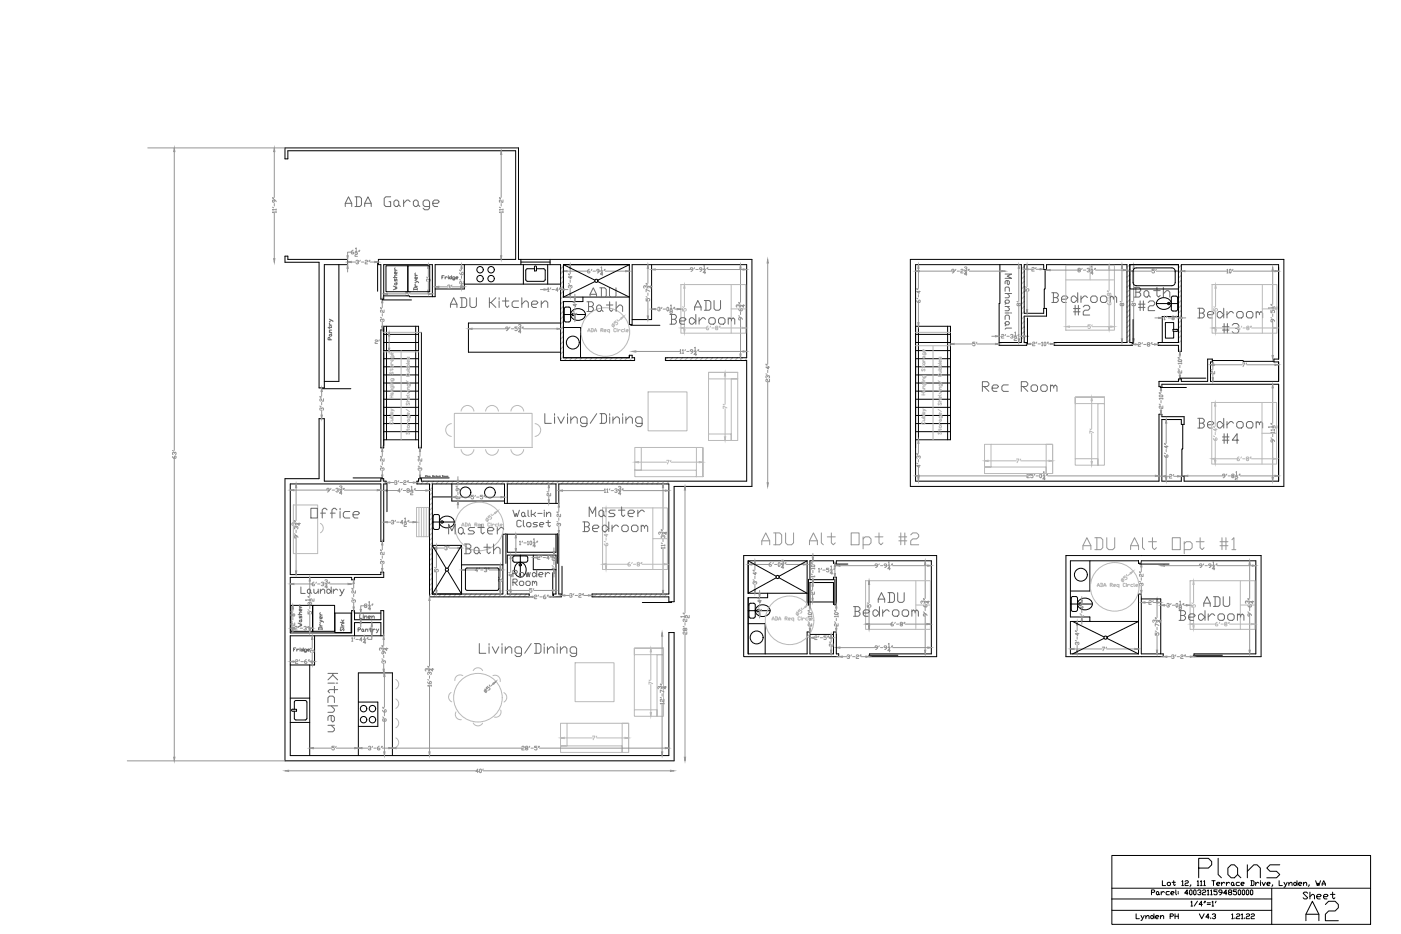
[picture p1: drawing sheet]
<svg xmlns="http://www.w3.org/2000/svg" width="914mm" height="610mm" viewBox="0 0 914 610" stroke-linecap="round" stroke-linejoin="round" font-family="sans-serif">
<!-- layer: white -->
<g fill="none" stroke="#000" stroke-width=".65">
<path d="M186 167h2v2h39v4h-15v80h-4v-82h-22zM221 173v76h-9M247 171h-1v19M252 173h14v17h-14zM266 173h14v17h-14zM303 173v16h-19M340 169v4M340 171h19M342 173v12M349 175l-6 1 1 7 11 1 1-1v-7l-6-1M349 174h1v3h-1zM357 173v12"/>
<path d="M359 169v4M368 173h43h-1M368 173h43M368 173v21M368 173l20 10M411 173v39h2v-39h74v60h-53v2h53v79h-212v-2h-2v2h-1v2h8v74h65v-2h-14v-26h32v26h-2v2h5v-2h-1l-1-39M411 173l-21 10M425 173v36h-12M594 169h244v148h-244zM653 173l-1 52h18v-1h-2v-18h15v-5h-2v3h-13v-31h13v3h2v-3h53v51h-48v1h51v-1h-2v-51M682 176v25M737 173h32v51h-13v1h13v4h2v-56h64v61h-4v2h4v13h-45v-13h1v-2h-3v15h-17v-2h-2v2h-13v3h2v-1h77v63h-62v-3h-2v3h-13v-40h13v3h2v-5h-15v-2h-2v44h-158v-141h69v51h-15"/>
<path d="M737 173h32v16h-32zM765 175h1l1 1v8M765 175h-24l-1 1v8M250 195v1h19M250 193l34 1v-21h82v62h48v-2h-1v-1h-2M282 194v-21h-32v22h-1v-22h-2v-4h90v-71h-149v6h-2v-7h152v72h153v148h-51v76h-3v-3h-51v-2h51v-72h-72v13h-36v-13h-47v72M303 185h63M380 197h-12v36h43M388 184l-20 10M390 184l21 10h-43M742 186h23M755 198h14"/>
<path d="M756 196a5 5 0 0 1 5-2 5 5 0 0 1 3 5 5 5 0 0 1-5 3 5 5 0 0 1-4-5zM764 194v8M767 193l2 1v8M250 218h23M250 215h-1v77h1v-79h23v79h2v-75M252 213v74M271 213v74M366 211h-60v19h60M368 214h11v19M368 205h14M368 202l1-2h2l1 2v8h-3l-1-1M368 202v7"/>
<path d="M374 203a5 5 0 0 1 5-1 5 5 0 0 1 3 5 5 5 0 0 1-6 2 5 5 0 0 1-4-4zM412 212h19M598 213h22v74h-22M598 218h22M599 213v74M618 213v74M671 208v16h-1M740 209v15h-1M764 202l1 1h3M766 215h2a.7 .7 0 0 1 1 1 .7 .7 0 0 1-1 0h-2zM766 215v-4h-5v10h5v-5M769 202l-2 1"/>
<path d="M769 207h-10v16M250 239h23M250 234h23M250 229h23M250 224h23M411 232v1v-1M598 239h22M598 234h22M598 229h22M598 224h22M791 235l40 1M210 253v1h19"/>
<path d="M250 255h23M250 250h23M250 245h23M598 255h22M598 250h22M598 245h22M757 252v1h17M787 247h-17M208 273h4v41h37v-2h1v2h2v2h-2v37h-1v-37h-60v59h60v-2h1v4h-19v1h-1v-1h-41v36h41v-14h1v6h18v-6h1v16h-61v78h248v-80h3v84h-254v-185h22zM250 276h23M250 271h23M250 266h23"/>
<path d="M250 261h23M598 276h22M598 271h22M598 266h22M598 261h22M772 277l-1 34M250 287h23M250 282h23M598 282h22M230 312h20M252 315h1v19M293 312h-19"/>
<path d="M295 316v11h34M282 324h13M286 336l1 1v7l-1 2M286 336h-3v1v8l3 1M288 338a5 5 0 0 1 5-1 5 5 0 0 1 3 5 5 5 0 0 1-5 2 5 5 0 0 1-4-4zM331 329v-13h32v13M282 356h19v32h-19zM282 341h15M282 356l9 15M301 356l-9 15M328 349v39h-46M330 348v20"/>
<path d="M331 349h32M331 349v11h32v-11M364 348v20M291 373l-9 15M292 373l9 15M301 369h27M335 364v-1h8l1 1v2v1h-8l-1-1M335 364v2M337 368a4 4 0 0 1 5 0 4 4 0 0 1 1 5 4 4 0 0 1-4 4 4 4 0 0 1-3-5zM340 362v15M348 362v10h15M361 374v15"/>
<path d="M367 370v19h-1M507 376l-19-10v21M507 377l-19 10M508 377l19 10h-39M527 366h-39v21M527 366v28M527 366l-19 10M528 378v17M545 368h8M545 378v17M711 366v20h-12M743 366h-44v37h12v3"/>
<path d="M745 366h75v61h-41M190 395h14v17h-14zM204 395h14v17h-14zM305 385l-1-1v-13h21l1 1v12l-1 1M305 385h20M438 393h-19M488 399h15M494 396a5 5 0 0 1 6-1 5 5 0 0 1 2 5 5 5 0 0 1-5 2 5 5 0 0 1-4-4zM501 387v3h-13v37h39v-15h2v15h15v-15h2v15h1v2h-62v-66h126v66l-43-1M528 394l1-14h15v14M529 393h15M545 394h1v-17h-2v1h-15v-12h15v2h2v-2h62v61h-40"/>
<path d="M699 394h14M700 390l2-1 1 1v8l-1 1h-2l-1-1v-8zM704 392a5 5 0 0 1 6-1 5 5 0 0 1 3 5 5 5 0 0 1-6 2 5 5 0 0 1-4-4zM745 391h13v36h-13v-39h-2v39M205 415v19h-16M219 400h10v13h-10zM231 415v-9h18v9M231 400h18M488 407h11v20M489 402v-8h1h2l1 1v7M489 402l1 1h2l1-1M529 414h15"/>
<path d="M700 406l21 10M721 417l-21 10M723 416l20-10h-44v21h44M723 417l20 10M202 434v59M567 428h19M758 427h1v2h-63v-66h127v66l-44-1M779 428h19M189 456h13M200 458l-1-1h-6l-1 6M200 458v11M234 458h13v16h-13"/>
<path d="M189 472h13M191 463a.7 .7 0 0 0-1 1 .7 .7 0 0 0 1 0h3v-1h-3M192 464v5l1 1M193 470h6M200 469l-1 1M234 493v-54h22v54M726 558h169v45h-169zM726 580h169M830 580v23M726 587h104M726 594h104"/>
<circle cx="313" cy="176" r="2.1"/>
<circle cx="321" cy="176" r="2.1"/>
<circle cx="313" cy="182" r="2.1"/>
<circle cx="321" cy="182" r="2.1"/>
<circle cx="389" cy="183" r="1"/>
<circle cx="763" cy="198" r=".8"/>
<circle cx="374" cy="205" r=".8"/>
<circle cx="374" cy="224" r="4"/>
<circle cx="304" cy="321" r="3"/>
<circle cx="320" cy="321" r="3"/>
<circle cx="289" cy="341" r=".8"/>
<circle cx="292" cy="372" r="1"/>
<circle cx="340" cy="369" r=".8"/>
<circle cx="508" cy="377" r="1"/>
<circle cx="705" cy="375" r="4"/>
<circle cx="495" cy="399" r=".8"/>
<circle cx="705" cy="394" r=".8"/>
<circle cx="494" cy="416" r="4"/>
<circle cx="722" cy="416" r="1"/>
<circle cx="237" cy="463" r="2.1"/>
<circle cx="237" cy="470" r="2.1"/>
<circle cx="243" cy="463" r="2.1"/>
<circle cx="243" cy="470" r="2.1"/>
</g>
<!-- layer: dimensions -->
<g fill="none" stroke="#959595" stroke-width=".65">
<path d="M96 97h90M114 99v195M179 99v30M327 101v28M178 135l1 1M178 129l1 1M178 129h1M179 130v2h-1v-2h1l1 2M179 133v1M179 139v30M180 138h-2v1M180 137h-2"/>
<path d="M180 136v1M180 138v1M326 135l1 1M326 129l1 1M326 129h1M327 133v1M327 139v28M328 138h-2v1M328 137h-2M328 130v2h-1v-2l-1 1v1M328 136v1M328 138v1"/>
<path d="M227 175v3M229 165h-2v2M229 171h3M231 163l-2 1v1l2 1v-1h-2M232 165h1l-1 2h1M232 165h1M232 162v2M232 164h1M232 170h2l-1 1M234 171v1h-2M234 163v1M235 163l-1 1"/>
<path d="M235 170v1M236 171h2M238 170h2v1h-2v1h2M241 170v1M242 170l-1 1M242 171h3M280 175v6M300 178l1 1h1v-1l-1 1M300 177h1M300 176l1 1M301 175v1M371 179l1 1"/>
<path d="M371 179h1M372 175v4M385 176l-2 1v1h2v-1h-15M386 176v1M387 177h2M391 177h-1l-1-1h2v1l-1 1M392 177h1M392 175l1-1v3M393 179h-1l1-2v3M395 176l-1 1M395 176v1M395 177h13"/>
<path d="M423 175v10M428 176h23M452 176h-1v-1h1v1l-1 1M453 175h.1M454 176h2M458 176h-1v-1h1v1l-1 1M459 176h2M459 174l1-1v2M459 175h1M461 178h-2l1-2v3M462 175h-1M462 175h.1"/>
<path d="M462 176h23M483 175v22M501 172v66M599 175v13M600 177h21M623 177h-2l1-1h1v1l-1 1M624 176v1M625 177h1M627 176h2l-1 1h-1v1h2M629 175h2h-1M629 177h2M631 175v1v1l-2-1"/>
<path d="M631 179h-2l2-2v3M632 176v1M633 176l-1 1M633 177h21M665 175v22M670 175v12M671 176h2M673 175h2l-2 1v1h2M676 175h.1M676 176h3M685 176h18M704 176v-1h1l-1 2h1v-1"/>
<path d="M706 175v1M707 176h2M710 175h1l-1 1M711 176v1h-1M712 176h1M712 174l1-1v3M713 178h-1l1-1v2M715 175l-1 1M715 175v1M715 176h18M732 175v22M740 177h12"/>
<path d="M740 175v22M753 176h-1v1h1v1h-1M755 176l-1 1M755 177h12M773 177h28M801 176v2M801 178h1M802 176h1h1l-1 2h-1zM805 176l-1 1M805 177h27M831 177v22M250 198v3"/>
<path d="M253 192h12M266 191h-1l1 1v1h-1M268 192h12M278 181h1M280 183l-1-1v2M280 182h1l-1 2M280 184v5M286 187h6M292 186h1l1 1h-1M293 187v1h-1M295 186v1M295 187h6"/>
<path d="M300 182l1 1M301 180v2M301 185v1M302 184v1h-1v-1h-1v1M353 189h2M358 188v2M359 188v1M360 189h2M364 189h-1l1-1v2M365 188v1M366 188l-1 1M368 189h3"/>
<path d="M371 185l1 1M372 187v-1l-1 1v1M372 187h1v1M372 183v1M372 188v4M373 180v2l-2-1h2M374 197l1 1M374 197h1M375 192v2M376 198v2l-2-1h2M421 187l-1-1v2M421 187l1-1v1v1"/>
<path d="M422 195v1l1-1h1v1M422 194h.1M422 185v1M422 185h.1M423 186v2M423 191v2M423 196v10M424 190l-2-1v1M425 186v2l-2-1h3M438 199v2M482 200l-1-1v2M482 199h1v2"/>
<path d="M482 198h1M482 197l1 1M483 199v2M485 199v2l-1-2h2M598 196l1 1h1l1-1h-2v15M598 195h1M598 189h1M598 188l1 1M599 192v2M600 190v1l-2-1h3M664 197h1M665 198h1v2l-1-1v-1h-1v2l1-1"/>
<path d="M665 200v21M669 188v2h1v-2l2 1-1 1M669 187l1 1M670 190v12M732 200v21M740 200v21M829 199h1M248 207h1M248 201l1 1M248 201h1M250 209l-1-1v2M250 209v-1l1 1-1 1"/>
<path d="M250 205v1M250 210v3M251 202v2h-1l-1-2-1 1 1 1M254 219v8M273 217h2M308 215h22M332 215h-2v-2l2 1v1l-2 1M333 213l-1 1M334 215h1M338 213h-2v1h1l1 1h-2M338 212h2v1h-1M338 215h2"/>
<path d="M340 213v1h-2M340 217h-2l2-2v2M341 213v1M342 213l-1 1M342 215h22M374 203l1 1M375 201v1M375 208v2M376 205h-2M376 204v1M428 202h1M429 201h1h1l-1 1"/>
<path d="M430 202v1h-1M432 201h.1M435 201h1v2h-1zM440 201h.1M483 209v22M647 219h3M654 219h1l-1 1v1h1M656 218v1M657 219h2M660 219h1h-1M661 219v1v1l-1-1M662 219h2"/>
<path d="M662 217h1v2M662 219h1M665 218l-1 1M665 218v1M669 219h2M760 207v-1v3M760 209h.1M762 206l-1 1M762 207h2M765 207v-1l1 1-1 1v1l1-1v-1M768 206l-1 1M768 206v1"/>
<path d="M772 207h2M829 203v1h1l1-1h1l-1 1M829 207l1 1M830 201h-2M830 201h.1M831 209v1h-1v-1h1l1 1M831 200v2M831 205v2M831 210v22M833 200v2l-1-1v-1l-1 1v1M245 222h1l-1 1v1h1M248 222l-1 1"/>
<path d="M415 229h29M444 229v-1v3M444 231h1M445 229l1-1v3M445 231h1M447 228v1M448 229h2M452 229h-1v-1l1 1v1l-1 1M453 229h2M453 227h1v2M453 229h1M455 231h-2l1-1v2"/>
<path d="M456 228l-1 1M456 228v1M456 229h29M500 238h1M501 239v2l-1-1h2M623 225h12M636 223h-1v1l1 1v1l-1-1M638 223l-1 1M638 225h12M662 220h2l-2 1v1h2M672 224h2M674 224h2l-2 1v1h2"/>
<path d="M677 223l-1 1M678 224h1M680 224v-1v3M680 226h1M681 224h2l-1 2-1-1zM684 223l-1 1M684 223v1M684 224h2M741 225h2M743 224h1v1h-1v1h1M746 224h-1M746 225h2"/>
<path d="M749 225v-1h1l-1 2h1v-1M752 224h-1M752 224h.1M752 225h2M769 235h2v1h-2zM769 234h1M769 233l1 1M770 232v1M770 238v2M771 237h-2v1M771 237v1M792 239v2"/>
<path d="M792 238h19M811 237h1l-1 2M814 237l-1 1M814 238h18M209 259h1M210 256v3M500 244h1M501 246v-1l-1 1v1M501 246h1v1M501 242v1M501 249v66M502 248v1h-1v-1h-1v1"/>
<path d="M757 258h2v1h-2zM757 257h.1M757 256v1M758 255v1M759 260v1M769 241h1M770 244v1M771 242v2h-1v-2h-1v2M790 241l1 1M792 244v3M793 242v2h-1l-1-2-1 1 1 1M831 253v23"/>
<path d="M209 265h1M210 267v-1l-1 1v1M210 267h1v1M210 263v1M210 268v3M211 260v2h-1l-1-2v1v1M757 264h.1M758 261v2M758 267v1M759 265v2h-1l-1-2v2M759 260h-2v1M761 276v13"/>
<path d="M829 277h1M829 276l1 1M830 279h-2M830 278v1M831 278v1M833 278v1h-1v-1h-1v1M113 298v1h2v-1h-1v196M113 294h.1M114 296l-1-1v2M114 296v-1l1 1v1M248 298l1 1M248 298h1"/>
<path d="M250 295v3M251 299v2h-1l-1-2-1 1 1 1M273 298l1 1M273 298h1M274 295v3M275 299v2h-1v-2l-1 1v1M598 296l1 1M598 296h1M599 298h-1l1 1M599 298h2l-1 1M599 289v7M599 300v2"/>
<path d="M760 297l1 1h1v-1h-1v1M760 296h1M760 290h1M760 289l1 1M761 293v2M761 299v13M762 291v2l-2-2h2M829 286h1M831 287v1l-1 1v-2h1l1 1M831 283v2M831 289v23M832 282h-3l1 1"/>
<path d="M832 281h-3h1M832 280v1M832 282v1M192 320h21M193 318v22M215 320h-1v-1h1v1l-1 1M216 319v1M217 320h1M219 319h1l1 1h-1M220 320h1l-1 1h-1M222 318l1-1v1h-1M222 320h1"/>
<path d="M223 318v2l-1-1M224 319v1M225 319l-1 1M225 320h21M248 304l1 1M250 306l-1-1v2M250 306h1l-1 1M250 302v1M250 307v3M254 315h3M258 314h1v1h-1M259 315v1h-1"/>
<path d="M260 314v1M261 315h2M262 319v1M263 314h1h1l-2 1v1h2M266 314v1M267 314l-1 1M267 315h3M268 318l1-1v3M268 320h1M271 319l-1 1M271 319v1M273 304l1 1"/>
<path d="M274 306l-1-1v2M274 306h1v1M274 302v1M274 307v3M298 318h.1M298 317v1M299 319v1h-1v-1h1l1 1M299 311v2M358 318v3M394 319h1v2M396 319v2M398 319v1"/>
<path d="M401 319h1l1 1h-1M404 318l1-1v1l-1 1M405 319v1l-1-1M406 319v1M407 319l-1 1M433 318v28M447 320v80M598 302l1 1M599 305v7M600 304v1l-2-1h3M600 311h70M670 310h2l-2 1v1h2"/>
<path d="M674 309h-1v1l1 1v1l-1-1M675 309v1M676 311h2M679 310h1l-1 2v-1zM681 311h1M681 308v2M681 310h1M682 313h-1l1-2v2M683 309v1M684 309l-1 1M684 311h70M761 311h2"/>
<path d="M763 310h1h1l-1 1h-1v1h2M766 310h.1M766 311h3M775 311h23M800 311h-2v-1h2v1l-2 1M801 309l-1 1M801 311h2M804 311v-1v-1h1v1l-1 1 1 1v-1M806 311h1h1l-2 2h2M806 311h2M807 308v2M807 310h.1"/>
<path d="M809 309v1M809 311h23M192 340h1M223 322h-1l1-2v3M253 320h7M255 340h2l-1 1M258 340h.1M261 321h-1l1-2v2M263 320h2M264 338v2M266 320v-1h1v1l-1 1h1v-1M266 340h.1"/>
<path d="M267 340h-1M268 321h2l-1 1h-1v1h2M268 320h2M271 320h7M297 324h10M298 324h.1M299 321v2M299 329v3M300 325h-2v1M300 325v1M309 323h-1v1h1v2l-1-1M310 323v1"/>
<path d="M311 324h2M315 323h-2v1h2v2l-2-1M316 323v1M317 323l-1 1M317 324h10M357 321h1M358 324v2M359 322v2l-1-1v-1h-1v2M364 334h.1M364 334v1M365 331v3M365 338v2"/>
<path d="M366 336v1h-1l-1-1v1M367 320h27M394 321h1M396 321h1M399 320h1M402 320v1h-1M404 320h1M405 322h-1l1-1v2M407 320h27M192 342l-1-1v2M192 342v-1l1 1-1 1M192 348l1 1"/>
<path d="M192 340l1 1M193 350v1h-1v-1h2v1M193 344h-1v1M193 344h1v1M193 341v2M193 346v2M193 351v22M195 341v2l-1-1h2M248 359l1 1M248 359h1M250 356v3M253 341h2"/>
<path d="M257 341v1h-2M259 341h2M263 341h-2l2-1v2M264 342v-1l1 1-1 1v1h1M264 341h1M264 340h1M267 341h2M285 358h5M285 358v12M290 357h2l-1 1M292 358v1l-2-1M293 357h.1"/>
<path d="M293 358h6M337 351v7M339 354v-1v3M339 356h1M341 353v1M342 354h1M344 354l1-1v3M344 356h1M346 354h1v2l-1-1zM348 354h1M348 352h1v2M349 356h-1l1-1v2"/>
<path d="M351 353l-1 1M351 353v1M362 358v2M364 340v1M365 342h-1v1M365 342h1v1M365 343v3M431 348v-1l-1 1v1M431 348h1v1M432 354v1M432 346h.1M433 350h-1v1"/>
<path d="M433 350h1v1M433 347v2M433 352v2M433 358v27M434 358h-2M434 356h-2M434 356h.1M434 357v1M435 347v2l-2-1h3M212 379h2l-1 1M248 365l1 1M250 367l-1-1v2"/>
<path d="M250 367v-1l1 1-1 1M250 363v1M250 368v3M251 360v2h-1l-1-2-1 1 1 1M284 372v1l1-1h1v1M284 370v1M285 373v12M304 372h6M312 372h-2l1-1v2M313 371v1M314 372h1M316 371h1l1 1h-1"/>
<path d="M317 372h1l-1 1h-1M319 371l-1 1M319 371v1M319 372h7M325 377h1M327 379l-1-1h-1l1 2M327 378h1l-1 2M327 371v6M327 380v5M333 365v9M350 364h1M351 363h1v1h-1v1h1"/>
<path d="M354 363l-1 1M354 364h2M358 364h-1l1-1v2M360 363l-1 1M360 363v1M360 364h.1M360 365l1 1h1l1-1h-1v1M360 363l1 1M360 363h1M362 367v1M363 371h-3h1M363 370v1"/>
<path d="M491 378l1 1M491 372l1 1M491 372h1M493 380h1l-1 1M493 368v4M493 376v2M493 374v1l-2-1h3M503 367l-1 1v1l1 1v-2h-12M505 367l-1 1M506 368h1M508 368h1v2l-1-1zM510 366h1h1l-1 1"/>
<path d="M510 368h2M511 367h1l-1 1h-1M512 370h-2l1-1v2M513 367l-1 1M513 367v1M513 368h11M529 369h2h1l-2 1zM529 375h1M529 368h1M529 367l1 1M531 372v2M532 376h-3l1 1"/>
<path d="M532 371h-3h1M532 371h.1M532 376v1M534 371h1v2M534 373h1M536 371v1M537 372h2M541 371h-2v1h2v1h-2M542 372h1M542 370l1-1v3M543 374h-1l1-2v3M545 371l-1 1"/>
<path d="M545 370v4M545 371v1M548 369h23M573 369h-1l-1-1h2v2h-1M574 368l-1 1M575 369h1M579 369h-2v-1h2v2h-2M579 369h2M580 367v-1v3M580 369h1M581 371h-2l2-1v2M582 368v1"/>
<path d="M583 368l-1 1M583 369h22M604 368v23M744 379l1 1M744 374h1M744 373l1 1M745 370v3M745 377v2M746 375v1h-1v-1h-1v1M760 369h23M784 369h-1v-1h1v2h-1M786 368l-1 1"/>
<path d="M786 369h2M790 369h-1v-1h1v2h-1M791 369h2M792 367v-1v3M792 369h.1M793 371h-2l1-1v2M794 368v1M794 369h23M816 368v23M190 399l1 1M190 399h1M191 397v2"/>
<path d="M192 381h12M201 399v2h1v-2l1 1v1M201 398h1M202 394h1v1l-1-1-1-1v1h1M202 396v1M230 390v1M230 384v1M230 384h.1M231 392l-1-1v1v1M231 392v-1l1 1v1M231 381v3M231 388v1"/>
<path d="M231 393v3M232 386v1h-1l-1-1v1M238 395h-3v3M238 395v-1h1v1l-1 1 1 1v-2M240 395h2M241 393v2M241 395h.1M242 397h-2l1-1v2M243 394v1M280 392v43M347 384h-1v1h1v2l-1-1M348 390h1"/>
<path d="M348 385h12M349 389h1v1h-1v1h1M352 388l-1 1M352 390h2M356 388l-1 1v1l1 1v-1h-1M358 388l-1 1M358 388v1M358 390h1M369 389h3M372 388h1v1M373 389v1l-1-1M375 387l-1 1"/>
<path d="M375 389h2M378 388h1l-1 1v1h1M381 387l-1 1M381 387v1M381 389h3M493 380h-1h-1l1 1M493 381v4M495 397h.1M495 391h.1M495 390v1M496 385v3M496 394v2"/>
<path d="M496 392v1l-1-1h2M497 398h-2M497 398h.1M527 399h1M527 398l1 1M528 400h1l1 1h-2h-1zM529 397v1M529 385l1 1M530 383v2M530 388v2M531 380v2M532 386v2h-1l-1-1v-1v2"/>
<path d="M545 399h.1M545 398v1M546 397v1M567 381v12M567 396v12M603 395v1h2v-1h-1v1M603 391h.1M606 392v2l-2-1h3M705 395h1M705 394l1 1M706 389v3M706 398v2"/>
<path d="M707 396v1l-2-1h2M745 381h-1v1M745 381h1v1M745 382v3M747 393h3M750 392h1v1l-1 1h1M753 392l-1 1M753 393h2v10M760 395h2M762 394h1v1h-1M763 395v1h-1M764 394v1"/>
<path d="M768 394h1l-1 2zM770 393v-1v3M772 394v1M773 394l-1 1M814 393l-1-1v2M814 393h1v1M814 391h1M816 392v2M818 392v2l-2-1h2M190 405l1 1M191 401h1v1h-1v-1h-1v1h1M191 403v2"/>
<path d="M191 408v2M192 407v1h-1v-1h-1v1M201 409v1M202 409l-1 1M202 410h.1M202 401v10M204 417v6M230 417v-1v3M230 419h.1M232 416l-1 1M232 417h2M236 418h-1l1-2v3"/>
<path d="M237 417h2M237 415h1v2M237 417h1M239 419h-2l1-1v2M240 416l-1 1M240 416v1M243 415v2h-3M250 417v4M432 415v31M446 409h1M446 400l1 1M446 400h1"/>
<path d="M447 402h-3l1 1M447 402v1M447 410h1v1l-1 1v-2h-1v2l1-1M447 406v2M447 414v80M448 412v2h-1v-2l-1 1v1M448 404v2h-1v-2h-1v2M450 402v1h-1l-1-1h-1l1 1M496 401v2M527 406h1M529 403v2M529 409v1"/>
<path d="M530 407v2l-1-1-1-1h-1l1 2M530 402h-3l1 1M530 402v1M531 416h1M532 415h1l-1 2h1M535 415l-1 1M535 416h2M539 415h-1v1h1v1h-1M540 415v1M541 415l-1 1M541 416h1M541 419h1"/>
<path d="M542 416v3M545 400h2v1h-2zM545 406h.1M546 403v2M546 409v1M547 407v2h-1l-1-2v2M547 402h-2v1M547 402v1M567 407h14M583 406l-1 1v1v1l1-1v-1h-1M585 407h2M588 407l1-1v1l-1 1v1l1-1v-1"/>
<path d="M591 407h14M604 401v1h-1v-1h1l1 1M604 402v22M702 418h1M702 412h1M703 420l-1-1v2M703 420h1v1M703 408v4M703 416v1M703 413v2l-1-1h2M705 401h1M706 405v2"/>
<path d="M707 402h-2v1M707 402v1M754 405h-1v1M754 405h1l-1 1M754 413v2h1v-2h1v2M754 412h1M754 403l1 1M754 403h1M755 405v1M755 409v2M755 415v9M756 408l-2-1v2"/>
<path d="M757 405v1l-1-1h2M816 402v22M192 432h1M193 431h1v1h-1v1h1M196 431h-1M196 432h2M200 431h-1v2h1v-1h-1M202 431h-1M202 431h.1M202 432h1M203 423h.1M204 425l-1-1v1v1"/>
<path d="M204 425h1v1M204 426v6M249 424l-1-1v1M249 423h1v1M249 430h1M249 422h1M249 421l1 1M250 432v-1l-1 1 1 1M250 432l1-1 1 1-1 1M250 425v1h-1l1-1h1l1 1M250 423v1M250 428v1"/>
<path d="M250 433v4M252 423v1l-1-1h2M279 437l-1-1v1v1M279 437h1v1M279 435l1 1M279 435h1M280 440v-1v1M280 439h1h1l-1 1M280 436v2M282 436v2l-1-1h2M542 422v2M544 420v2l-2-1v-1l-1 1 1 1"/>
<path d="M548 423h23M550 429h3M553 428l1-1v1v1M554 429v1l-1-1M556 427l-1 1M556 429h2M559 428v-1l1 1-1 1v1h1M562 427l-1 1M562 427v1M562 429h3M573 423l-2-1 1-1 1 1v1l-1 1M574 421l-1 1"/>
<path d="M575 423h1M579 423h-2v-2l2 1v1l-2 1M579 423h2M580 420v2M580 422h1M581 425h-2l2-2v2M582 421v1M583 421l-1 1M583 423h22M701 424h18M703 421v3M719 422h2l-1 3"/>
<path d="M722 422v1M722 424h19M762 429h3M765 428l1-1v1l-1 1M766 429v1l-1-1M767 427v1M768 429h2M771 428v-1l1 1-1 1v1h1M773 427v1M774 427l-1 1M774 429h3M251 442v20"/>
<path d="M279 445l1 1h1v-1h-1v1M279 444h1M280 441v2M280 448v43M282 448h-3h1M282 447v1M316 451l1-1 1 1-1 1zM317 450v2M318 448l-1 1 1 1 1-1h1l-1 1M319 447l1 1M322 446l-2 2M431 449l-1-1v2"/>
<path d="M431 448h1l-1 2M431 455l1 1M431 447h1M431 446l1 1M432 448v2M432 453v1M432 460v31M433 459h-2v1M433 456v2h-1v-2l-1 1v1M433 452l-2-2v2M433 459v1M434 448v2l-1-2h2"/>
<path d="M250 464v1h2v-1l-1-1v2M250 468h.1M250 462h.1M251 470v-1l1 1-1 1-1-2v1h1M251 466v1M251 471v20M83 497h103M205 488h12M218 487h-1v1h1v1h-1M219 487v1M219 488h13M236 488h4"/>
<path d="M240 487h2v1h-1M242 488v1h-2M243 487v1M244 488h2M248 487l-2 1v1h1h1v-1h-2M249 487v1M250 487l-1 1M250 488h4M258 488h83M341 487h1l-1 2h1M343 488v-1h1l1 1-2 1h1h1l-1-1M346 487l-1 1"/>
<path d="M347 488h1M350 487h-1v1h1v1h-1M352 487l-1 1M352 487v1M352 488h82M188 503h123M312 504h-1l1-2v2M313 502h1v2h-1zM315 502v1M315 503h123"/>
</g>
<g fill="#959595" stroke="#959595" stroke-width=".65">
<path d="M703 406v2z"/>
<path d="M703 424v3z"/>
<path d="M699 424l2-1v1z"/>
<path d="M741 423l2 1h-2z"/>
<path d="M706 392h1l-1 2z"/>
<path d="M706 403l1 2h-1z"/>
<path d="M740 173v2z"/>
<path d="M740 221v3z"/>
<path d="M665 173v2z"/>
<path d="M665 221v3z"/>
<path d="M650 219h2l-2 1z"/>
<path d="M667 219h2v1z"/>
<path d="M599 211h1l-1 2z"/>
<path d="M599 173l1 2h-1z"/>
<path d="M598 177h2z"/>
<path d="M650 224l2 1h-2z"/>
<path d="M620 225l3-1v1z"/>
<path d="M599 287l1 2h-1z"/>
<path d="M599 312h1l-1 2z"/>
<path d="M754 310l2 1h-2z"/>
<path d="M598 311l2-1v1z"/>
<path d="M832 310l3 1h-3z"/>
<path d="M773 311l2-1v1z"/>
<path d="M831 251v2h-1z"/>
<path d="M830 312h1v2z"/>
<path d="M831 174v3h-1z"/>
<path d="M830 232h1v2z"/>
<path d="M767 177h2h-2z"/>
<path d="M737 177h3z"/>
<path d="M832 177h3h-3z"/>
<path d="M771 177h2z"/>
<path d="M603 424h1v3z"/>
<path d="M604 366v2h-1z"/>
<path d="M567 408h1l-1 3z"/>
<path d="M567 379l1 2h-1z"/>
<path d="M605 407h2l-2 1z"/>
<path d="M565 407h2v1z"/>
<path d="M492 385h1v2z"/>
<path d="M493 366v2h-1z"/>
<path d="M496 399v2h-1z"/>
<path d="M495 388h1v2z"/>
<path d="M546 423l2-1v1z"/>
<path d="M605 422l3 1h-3z"/>
<path d="M546 369h2v1z"/>
<path d="M605 369h3l-3 1z"/>
<path d="M770 229v3z"/>
<path d="M770 245v2z"/>
<path d="M686 224h2l-2 1z"/>
<path d="M670 224h2v1z"/>
<path d="M758 252v3h-1z"/>
<path d="M757 268h1v2z"/>
<path d="M186 503h2v1z"/>
<path d="M438 503h2l-2 1z"/>
<path d="M447 494v3z"/>
<path d="M447 317v3z"/>
<path d="M501 315v2z"/>
<path d="M501 169v3z"/>
<path d="M113 494h1v3z"/>
<path d="M114 97v2h-1z"/>
<path d="M249 310h1v2z"/>
<path d="M250 292v3h-1z"/>
<path d="M250 195v3h-1z"/>
<path d="M249 213h1v2z"/>
<path d="M254 217v2z"/>
<path d="M254 227v3z"/>
<path d="M327 98v3z"/>
<path d="M327 167v2z"/>
<path d="M179 97v2z"/>
<path d="M179 169v2z"/>
<path d="M227 173v2h-1z"/>
<path d="M226 167h1v2z"/>
<path d="M368 177h2z"/>
<path d="M408 177h3h-3z"/>
<path d="M483 231h1l-1 2z"/>
<path d="M483 173l1 2h-1z"/>
<path d="M306 215l2-1v1z"/>
<path d="M364 214l2 1h-2z"/>
<path d="M372 192h1l-1 2z"/>
<path d="M372 173l1 2h-1z"/>
<path d="M375 205l1 3h-1z"/>
<path d="M375 194h1l-1 3z"/>
<path d="M413 229h2v1z"/>
<path d="M485 229h2l-2 1z"/>
<path d="M425 176l3-1v1z"/>
<path d="M485 175l2 1h-2z"/>
<path d="M425 202l3-1v1z"/>
<path d="M422 206h1v3z"/>
<path d="M423 173v2h-1z"/>
<path d="M366 189h2z"/>
<path d="M355 189h2h-2z"/>
<path d="M432 385h1v3z"/>
<path d="M433 316v2h-1z"/>
<path d="M434 320h3l-3 1z"/>
<path d="M365 320h2v1z"/>
<path d="M345 390l3-1v1z"/>
<path d="M359 389l2 1h-2z"/>
<path d="M361 360h1v2z"/>
<path d="M348 364h2z"/>
<path d="M360 364h3h-3z"/>
<path d="M333 362l1 3h-1z"/>
<path d="M333 385h1l-1 3z"/>
<path d="M360 385h3l-3 1z"/>
<path d="M358 316l1 2h-1z"/>
<path d="M358 326h1l-1 3z"/>
<path d="M336 358h1v2z"/>
<path d="M337 349v2h-1z"/>
<path d="M365 329v2h-1z"/>
<path d="M364 346h1v3z"/>
<path d="M327 369v2h-1z"/>
<path d="M326 385h1v3z"/>
<path d="M301 372h3z"/>
<path d="M326 372h2h-2z"/>
<path d="M282 358l3-1v1z"/>
<path d="M284 385h1v3z"/>
<path d="M285 356v2h-1z"/>
<path d="M250 415l1 2h-1z"/>
<path d="M250 437h1l-1 2z"/>
<path d="M251 439v3h-1z"/>
<path d="M250 491h1v2z"/>
<path d="M232 488h2l-2 1z"/>
<path d="M202 488h3v1z"/>
<path d="M235 398h1l-1 2z"/>
<path d="M243 406v3h-1z"/>
<path d="M231 378v3h-1z"/>
<path d="M230 396h1v3z"/>
<path d="M250 353v3h-1z"/>
<path d="M249 371h1v2z"/>
<path d="M191 410h1l-1 2z"/>
<path d="M191 395l1 2h-1z"/>
<path d="M202 410h2h-2z"/>
<path d="M190 410h2z"/>
<path d="M202 377l1 2h-1z"/>
<path d="M202 411h1l-1 2z"/>
<path d="M189 381h3v1z"/>
<path d="M227 381h3l-3 1z"/>
<path d="M193 316l1 2h-1z"/>
<path d="M193 373h1l-1 2z"/>
<path d="M246 320h3h-3z"/>
<path d="M189 320h3z"/>
<path d="M250 320h3v1z"/>
<path d="M278 320h2l-2 1z"/>
<path d="M269 340l3 1h-3z"/>
<path d="M250 341l3-1v1z"/>
<path d="M279 189h1v3z"/>
<path d="M280 173v2h-1z"/>
<path d="M280 191l2 1h-2z"/>
<path d="M250 192l3-1v1z"/>
<path d="M301 187h2l-2 1z"/>
<path d="M284 187h2v1z"/>
<path d="M301 186h1l-1 3z"/>
<path d="M301 173l1 2h-1z"/>
<path d="M189 432l3-1v1z"/>
<path d="M203 431l2 1h-2z"/>
<path d="M204 415v2h-1z"/>
<path d="M203 432h1v2z"/>
<path d="M234 488h2v1z"/>
<path d="M254 488h2l-2 1z"/>
<path d="M322 446l2-1-2 2z"/>
<path d="M792 236v3h-1z"/>
<path d="M791 247h1v2z"/>
<path d="M832 238h3l-3 1z"/>
<path d="M790 238h2v1z"/>
<path d="M769 310l2 1h-2z"/>
<path d="M758 311l3-1v1z"/>
<path d="M761 274l1 2h-1z"/>
<path d="M761 312h1l-1 2z"/>
<path d="M756 207h3l-3 1z"/>
<path d="M769 207h3v1z"/>
<path d="M670 173l1 2h-1z"/>
<path d="M670 202h1l-1 2z"/>
<path d="M679 175l2 1h-2z"/>
<path d="M668 176l3-1v1z"/>
<path d="M733 176h3l-3 1z"/>
<path d="M683 176h2v1z"/>
<path d="M732 173l1 2h-1z"/>
<path d="M732 221h1l-1 3z"/>
<path d="M739 225l2-1v1z"/>
<path d="M754 224l2 1h-2z"/>
<path d="M327 324h2l-2 1z"/>
<path d="M295 324h2v1z"/>
<path d="M298 313h1v3z"/>
<path d="M299 327v2h-1z"/>
<path d="M227 171h2z"/>
<path d="M245 171h2h-2z"/>
<path d="M210 253v3z"/>
<path d="M210 271v2z"/>
<path d="M252 315h2z"/>
<path d="M270 315h2h-2z"/>
<path d="M274 292v3z"/>
<path d="M274 310v2z"/>
<path d="M256 488h2v1z"/>
<path d="M434 488h3l-3 1z"/>
<path d="M280 390l1 2h-1z"/>
<path d="M280 491h1l-1 2z"/>
<path d="M432 491h1l-1 2z"/>
<path d="M432 413l1 2h-1z"/>
<path d="M366 389l3-1v1z"/>
<path d="M384 388l2 1h-2z"/>
<path d="M542 414l1 2h-1z"/>
<path d="M542 424h1l-1 3z"/>
<path d="M529 416h2v1z"/>
<path d="M542 416h2l-2 1z"/>
<path d="M488 368h3v1z"/>
<path d="M524 368h3l-3 1z"/>
<path d="M545 368v2h-1z"/>
<path d="M544 374h1v3z"/>
<path d="M530 364h1v2z"/>
<path d="M531 378v2h-1z"/>
<path d="M546 394v3h-1z"/>
<path d="M545 410h1v2z"/>
<path d="M528 410h1v2z"/>
<path d="M529 394v3h-1z"/>
<path d="M530 380l1 3h-1z"/>
<path d="M530 390h1l-1 3z"/>
<path d="M547 429l3-1v1z"/>
<path d="M565 428l3 1h-3z"/>
<path d="M745 368v2z"/>
<path d="M745 385v3z"/>
<path d="M815 424h1v3z"/>
<path d="M816 366v2h-1z"/>
<path d="M758 369h2v1z"/>
<path d="M817 369h3l-3 1z"/>
<path d="M758 395h2z"/>
<path d="M755 424h1l-1 3z"/>
<path d="M755 391l1 2h-1z"/>
<path d="M759 429l3-1v1z"/>
<path d="M777 428l2 1h-2z"/>
<path d="M755 393h3l-3 1z"/>
<path d="M745 393h2v1z"/>
</g>
<!-- layer: pale -->
<g fill="none" stroke="#b9b9b9" stroke-width=".65">
<path d="M368 174l-2 2M368 177l-2 2M668 174l-1 2M668 177l-1 2M696 173h31v42h-31zM711 173v10M724 176v14M737 173l-1 1M737 176l-1 2M737 179l-1 2M771 173l-2 2M771 176l-2 2"/>
<path d="M771 180l-2 1M368 180l-2 2M368 183l-2 2M368 187l-2 2M368 190l-2 2M368 193l-2 2M368 197l-2 1M368 200l-2 2M444 186h43v31h-43zM447 188v12M477 186v31M668 180l-1 2"/>
<path d="M668 184l-1 1M668 187l-1 2M668 190l-1 2M668 193l-1 2M668 197l-1 2M668 200l-1 2M696 183h31M724 199v14M737 182l-1 2M737 186l-1 2M737 189l-1 2M737 192l-1 2"/>
<path d="M737 196l-1 1M737 199l-1 2M771 183l-2 2M771 186l-2 2M771 189l-2 2M771 193l-2 2M771 196l-2 2M771 199l-2 2M791 186h42v31h-42zM793 188v12M824 186v31M250 217h23"/>
<path d="M368 203l-2 2M368 206l-2 2M368 210l-2 2M368 213l-2 2M368 216l-2 2M368 220l-2 1M384 217v-3l1 3M384 216h1M386 214l1 1v1l-1 1M386 214v3M388 217l1-3v3M388 216h1"/>
<path d="M392 215h1h1l-2-1v3M393 215l1 2M394 216h1v-1h-1v1l1 1M398 215h-2l1 2h1M398 215v2M399 212h2v1h-1zM400 211l1 3M402 209l-1 1v1l1-1 1 1-1 1M402 215h-1v2l1-1M403 209h.1M403 214v1M403 215v2"/>
<path d="M405 215h-1l-1 1M405 208l-1 1M407 215h-1v2h1M408 214v3M409 216h1v-1h-1v2h1M445 200l1 1M477 202h10M598 217h22M668 203l-1 2M668 207l-1 1M668 210l-1 2M668 213l-1 2"/>
<path d="M668 216l-1 2M668 220l-1 2M698 213h12M712 212h-2v1h2l-1 1h-1M713 212l-1 1M713 213h12M737 202l-1 2M737 205l-1 2M737 209l-1 1M737 212l-1 2M737 215l-1 2M737 218l-1 2"/>
<path d="M771 203l-2 1M771 206l-2 2M771 209l-2 2M771 212l-2 2M771 216l-2 2M771 219l-2 2M793 203v12M814 214v-1h1v1l-1 1h1v-1M816 213v1M817 213l-1 1M817 214h14M824 202h9"/>
<path d="M250 230h23M255 239h1l1 1h-2zM255 235h1h1l-2 1zM255 238h2M255 236v1l1 1M257 232l-1 2-1-1v-1h2v2M257 231l-1 1h-1v-1h1v1M257 234l-1 1M262 229v58M265 239h2M265 237h.1M266 233v1l1-1v1"/>
<path d="M266 237h1M266 238h1v1h-1zM267 235v1h-1v-1h1v1M368 223l-2 2M368 226l-2 2M368 229l-2 2M368 233l-2 1M370 233l-2 2M373 233l-1 2M377 233l-2 2M380 233l-2 2M383 233l-2 2"/>
<path d="M387 233l-2 2M390 233l-2 2M393 233l-2 2M396 233l-1 2M400 233l-2 2M403 233l-2 2M406 233l-2 2M409 233l-1 2M413 233l-2 2M414 235h.1M436 233l-2 2M439 233l-2 2"/>
<path d="M442 233l-2 2M445 233l-1 2M449 233l-2 2M452 233l-2 2M455 233l-2 2M459 233l-2 2M462 233l-2 2M465 233l-2 2M468 233l-1 2M472 233l-2 2M475 233l-2 2M478 233l-2 2"/>
<path d="M481 233l-1 2M485 233l-2 2M487 234l-1 1M598 226h22M602 237h1l1 1h-1zM602 233h1h1l-1 1zM602 239v1M602 236h2M603 234l-1 1 1 1M603 239h-1M604 230l-1 2-1-1 1-1h1v2M604 228l-1 2-1-1v-1h1v2"/>
<path d="M604 232l-1 1M609 226v61M612 239h2M612 237h1M613 238h1v1zM613 233v1h1v-1v1M613 237h1M614 235v1h-1v-1h1v1M668 223v1M737 222l-1 2M771 222l-1 2M254 260h3"/>
<path d="M254 258h3M254 251h1M255 243v1l1-1h1l-1 1M255 257h1h1l-2 1zM255 256h2M255 251h2M255 241v1M255 258v2M256 241h-2M257 254h-2l1 2M257 252l-1 1h-1v-1h2v1M257 249l-2 1 1 1"/>
<path d="M257 247l-1 1h-1v-1h2v1M257 256l-1 1M265 255h.1M265 241h2M265 249l2 1M265 244v2h2v-2M266 256h1l-1 1M266 255h1M266 254h1M266 242h1M266 240h1v1h-1zM267 242v1l-1 1"/>
<path d="M267 259v1h-1v-1h1v1M267 258h-2M267 253h-1l1 1M267 251v1h-1v-1h2v1M423 256h25v25h-25zM473 245v19M481 243v44h-19v-44h19h-19v4h19h-4v40v-4h-15M602 258h2M602 256h2M602 249h.1M602 241v1l1-1v1M602 255h1h1l-1 1z"/>
<path d="M602 254h2M602 249h2M603 256v2M604 252h-2l1 2M604 250l-1 1h-1l1-1h1v1M604 247h-2l1 2M604 245l-1 1h-1l1-1h1v1M604 254l-1 1M612 255h1M612 249l2 1M612 241h2M613 244v2l1-1v-1"/>
<path d="M613 256h1l-1 1M613 240h1v1zM613 255h1M613 254h1M613 242h1M614 242v1l-1 1M614 259v1h-1v-1h1v1M614 258h-2M614 253h-1l1 1M614 251v1h-1v-1h2v1M721 259v45h-19v-45h19h-19v4h19h-4v41v-5h-15M265 262h2"/>
<path d="M265 267l2 2M265 263v1l2-1v1M266 274h1v1h-1zM266 277h1M266 280v1M266 278h1v1h-1zM266 276l1 1M267 280v1h-2M267 271v2l-1-1v-1h2v2M267 270v1h-1v-1h1v1M267 261h-1l1 1M267 274h.1"/>
<path d="M295 276a4 4 0 0 0-4 5 4 4 0 0 0 4 4M297 270h50v22h-50zM301 268a4 4 0 0 1 4-3 4 4 0 0 1 4 3M317 268a4 4 0 0 1 4-3 4 4 0 0 1 4 3M333 268a4 4 0 0 1 5-3 4 4 0 0 1 4 3M349 276a4 4 0 0 1 4 5 4 4 0 0 1-4 4M472 264h1M473 267v18M474 266l-2-1v2M612 267l2 2M612 262h2M613 263v1l1-1v1"/>
<path d="M613 278h1v1h-1zM613 274h1v1h-1zM613 280v1M613 277h1M613 276l1 1M614 280v1h-2M614 271v2l-1-1v-1h2v2M614 270v1h-1v-1h1v1M614 261h-1l1 1M614 274h.1M713 262v18M791 263h42v40h-42z"/>
<path d="M793 265v13M824 263v40M265 282v1l2-1v1M301 293a4 4 0 0 0 4 4 4 4 0 0 0 4-4M317 293a4 4 0 0 0 4 4 4 4 0 0 0 4-4M333 293a4 4 0 0 0 5 4 4 4 0 0 0 4-4M419 292v15h-5h41v4v-19h4v19v-19h-45v19h45M613 282v1l1-1v1M647 290v15h-4h40v4v-19h4v19v-19h-44v19h44M663 300h2l-1 2M666 300h.1M711 280h1"/>
<path d="M713 283v18M714 282l-3-1v2M792 286l1 1h1v-1h-1v15M792 285h1M809 298l-2 1v1l2 1v-2h-16M810 298v1M811 299h2M814 299h-1l2-1v1l-2 1 1 1 1-1v-1M816 298v1M817 298l-1 1M817 299h14M824 283h9"/>
<path d="M273 314l-1 1M277 314l-2 2M280 314l-2 2M282 318l-2 2M283 314l-3 3M286 314l-2 2M290 314l-2 2M293 314l-2 2M296 314l-2 2M299 314l-1 2M303 314l-2 2M306 314l-2 2"/>
<path d="M309 314l-2 2M313 314l-2 2M316 314l-2 2M319 314l-2 2M322 314l-1 2M326 314l-2 2M329 314l-2 2M332 314l-2 2M335 314l-1 2M339 314l-2 2M342 314l-2 2M345 314l-2 2"/>
<path d="M349 314l-2 2M352 314l-2 2M355 314l-2 2M358 314l-2 2M362 314l-2 2M365 314l-2 2M368 314l-2 2M371 314l-1 2M375 314l-2 2M378 314l-2 2M381 314l-2 2M385 314l-2 2"/>
<path d="M388 314l-2 2M391 314l-2 2M394 314l-1 2M398 314l-2 2M401 314l-2 2M404 314l-2 2M407 314l-1 2M411 314l-2 2M414 314l-2 2M417 302h18M417 314l-2 2M421 314l-2 2"/>
<path d="M424 314l-2 2M427 314l-2 2M430 314l-1 2M434 314l-2 2M435 300h2l-1 3M437 314l-2 2M438 300v1M438 302h18M645 301h18M666 301h19M191 330h16v31h-16zM272 331h8v19h-8z"/>
<path d="M273 331v19M275 331v19M277 331v19M278 331v19M282 321l-2 2M282 325l-2 2M282 328l-2 2M282 331l-2 2M282 335l-2 1M282 338l-2 2M320 336l-2 1 1 1 1-1 1 1-1 1M321 336h.1"/>
<path d="M323 335l-2 1M393 331h43v41h-43zM396 334v13M426 331v41M209 342a3 3 0 0 1 0 6M282 341l-2 2M282 344l-2 2M282 348l-2 2M282 351l-2 2M282 354l-2 2M282 357l-2 2M394 355l1 1h1l1-1h-1v14"/>
<path d="M394 353l1 1M396 351v2M426 352h10M282 361l-2 2M282 364l-2 2M282 367l-2 2M282 371l-2 1M282 374l-2 2M282 377l-2 2M411 367l-1 1v1h1v-1h-15M413 367l-1 1M413 368h2"/>
<path d="M416 368v-1h1v1l-1 1h1v-1M419 367l-1 1M419 367v1M419 368h14M565 379h42v32h-42zM598 379v32M732 378h1l1 1h-2zM732 377l1 3M734 376l-1 1h1h1h1v1h-2M735 375v1M738 374l-2 2M777 379h42v32h-42z"/>
<path d="M810 379v32M282 380l-2 2M282 384l-2 2M282 387l-2 2M285 388l-2 2M288 388l-2 2M291 388l-2 2M295 388l-2 2M298 388l-2 2M301 388l-2 2M304 388l-2 2M308 388l-2 2"/>
<path d="M311 388l-2 2M314 388l-2 2M317 388l-1 2M321 388l-2 2M324 388l-2 2M327 388l-2 2M330 388l-1 2M334 388l-2 2M337 388l-2 2M340 388l-2 2M344 388l-2 2M345 389v1"/>
<path d="M389 388l-1 2M393 388l-2 2M396 388l-2 2M399 388l-2 2M403 388l-2 2M406 388l-2 2M409 388l-2 2M412 388l-1 2M416 388l-2 2M419 388l-2 2M422 388l-2 2M425 388l-1 2"/>
<path d="M429 388l-2 2M432 388l-2 2M435 388l-2 2M520 399l1 3M522 398l-1 1 2-1v2h-1M523 397v1M526 396l-2 2M598 395h9M716 383l1-2 1 2M716 382h2M718 381h2v1l-2 1M719 381v2"/>
<path d="M720 383l1-2 1 2M720 382h2M725 382h1v-1h-1v2M725 382l1 1M727 382h1v-1l-1 1 1 1M730 382h-1v1h1M730 381v3M735 381h-2v1h2M735 381h.1M735 381v2M736 381v2M737 382v-1l-1 1"/>
<path d="M739 381l-1 1v1h1M740 381v2M741 382h1v-1l-1 1 1 1M778 394h1M779 381v12M810 395h9M504 405l1-2v2M504 404h1M506 403h1v1l-1 1M506 403v2M508 405l1-2 1 2M508 404h2"/>
<path d="M512 404h1l1-1h-2v2M513 404l1 1M515 404h1v-1l-1 1 1 1M518 404h-1v1h1M518 403v2M520 400h1v1h-1zM522 403h-1v1h1M523 403h.1M523 403v2M524 403v2M525 404l-1-1v1M527 403l-1 1v1h1"/>
<path d="M528 403v2M529 404h1v-1l-1 1 1 1M309 438a3 3 0 0 1 6 0M375 433h26v25h-26zM425 425v19M433 423v45h-19v-45h19h-19v4h19h-4v41v-5h-15M258 456a3 3 0 0 1 0 6M258 444a3 3 0 0 1 0 6M294 452a3 3 0 0 0 1 6M302 441a3 3 0 0 0-5 3M322 441a3 3 0 0 1 4 4M329 452a3 3 0 0 1 0 6"/>
<path d="M424 444h.1M425 447v18M426 446l-2-1v2M258 469a3 3 0 0 1 0 6M298 465a3 3 0 0 0 3 5M309 472a3 3 0 0 0 6 0M327 463a3 3 0 0 1-4 5M370 472v15h-4h40v4v-19h4v19v-19h-44v19h44M258 482a3 3 0 0 1 0 6M368 482h19M387 480h1l-1 3M389 480v1"/>
<path d="M390 482h18"/>
<circle cx="395" cy="217" r="16"/>
<circle cx="313" cy="344" r="16"/>
<circle cx="728" cy="383" r="16"/>
<circle cx="515" cy="405" r="16"/>
<circle cx="312" cy="455" r="16"/>
</g>
<g fill="#b9b9b9" stroke="#b9b9b9" stroke-width=".65">
<path d="M446 215h1v2z"/>
<path d="M447 186v2h-1z"/>
<path d="M484 214h3h-3z"/>
<path d="M793 215h1l-1 2z"/>
<path d="M793 186l1 2h-1z"/>
<path d="M831 214h2h-2z"/>
<path d="M791 214h2z"/>
<path d="M793 301h1l-1 2z"/>
<path d="M793 263l1 2h-1z"/>
<path d="M831 299h2l-2 1z"/>
<path d="M791 299h2v1z"/>
<path d="M725 213h2l-2 1z"/>
<path d="M696 213h2v1z"/>
<path d="M724 173v3z"/>
<path d="M724 213v2z"/>
<path d="M323 335l2-2-2 2z"/>
<path d="M395 369h1v3z"/>
<path d="M433 368h3l-3 1z"/>
<path d="M393 368h3v1z"/>
<path d="M366 482l2-1v1z"/>
<path d="M408 481l2 1h-2z"/>
<path d="M424 465h1v3z"/>
<path d="M425 423v2h-1z"/>
<path d="M414 302l3-1v1z"/>
<path d="M456 301l3 1h-3z"/>
<path d="M473 285h1l-1 2z"/>
<path d="M473 243l1 2h-1z"/>
<path d="M643 301l2-1v1z"/>
<path d="M685 300l2 1h-2z"/>
<path d="M712 301h1v3z"/>
<path d="M713 259v3h-1z"/>
<path d="M525 396l2-1-1 1z"/>
<path d="M779 408v3z"/>
<path d="M779 379v2z"/>
<path d="M817 407h2l-2 1z"/>
<path d="M738 374l2-1-2 2z"/>
</g>
<!-- layer: text -->
<g fill="none" stroke="#696969" stroke-width=".65">
<path d="M290 180h-2v2M293 180h.1M295 180v2M288 181h1M291 181v1M292 181h-1M293 181v1M293 181h1h1l-1 1zM297 182h-2l1-1h1v1h-2M298 181h1h-1v1h1M278 311h.1M278 310v2"/>
<path d="M279 310v2M279 311v1M280 311h-1M280 311h1h-1l1 1M282 311h1l-1-1v2M282 311l1 1M283 311h1v1zM284 311v1M284 311h1M285 310v1M285 311h1h-1l1 1M287 311v1z"/>
<path d="M287 310v2M289 310v1v1M289 310v2M290 311v1zM291 311v1zM292 311v1M292 311h.1M192 424h.1M193 423h-1v2M194 424v1M195 424h-1M196 423h.1"/>
<path d="M196 424v1M197 424h1l-1 1zM198 423v2M200 425h-1v-1h1v1h-1M201 424h1h-1v1h1"/>
</g>
<g font-size="18.5">
<text x="781" y="574">Plans</text>
<text x="852" y="602">A2</text>
</g>
<text font-size="15.9" fill="#959595" x="496" y="359">ADU Alt Opt #2</text>
<text font-size="15.9" x="706" y="363">ADU Alt Opt #1</text>
<g font-size="13.2" fill="#696969">
<text x="224" y="138">ADA Garage</text>
<text x="355" y="280">Living/Dining</text>
<text x="312" y="430">Living/Dining</text>
</g>
<g font-size="10.6" fill="#696969">
<text x="384" y="195">ADU</text>
<text x="293" y="202">ADU Kitchen</text>
<text x="453" y="204">ADU</text>
<text x="382" y="205">Bath</text>
<text x="700" y="207">#2</text>
<text x="436" y="213">Bedroom</text>
<text x="640" y="257">Rec Room</text>
<text x="797" y="291">#4</text>
<text x="202" y="339">Office</text>
<text x="384" y="338">Master</text>
<text x="292" y="350">Master</text>
<text x="380" y="348">Bedroom</text>
<text x="302" y="363">Bath</text>
<text x="572" y="394">ADU</text>
<text x="785" y="397">ADU</text>
<text x="556" y="404">Bedroom</text>
<text x="769" y="406">Bedroom</text>
<text x="222" y="479" transform="rotate(-90 222 479)">Kitchen</text>
</g>
<text font-size="10.6" x="739" y="195">Bath</text>
<g font-size="10.6" fill="#959595">
<text x="685" y="199">Bedroom</text>
<text x="742" y="204">#2</text>
</g>
<g font-size="10.6" fill="#b9b9b9">
<text x="781" y="209">Bedroom</text>
<text x="797" y="219">#3</text>
<text x="781" y="280">Bedroom</text>
</g>
<text font-size="9.7" fill="#696969" x="195" y="390">Laundry</text>
<text font-size="8.4" x="849" y="588">Sheet</text>
<g font-size="7.9" fill="#696969">
<text x="661" y="216" transform="rotate(-90 661 216)">Mechanical</text>
<text x="334" y="338">Walk-in</text>
<text x="337" y="345">Closet</text>
<text x="334" y="378">Powder</text>
<text x="334" y="383">Room</text>
</g>
<g font-size="7.9">
<text x="758" y="580">Lot 12, 111 Terrace Drive, Lynden, WA</text>
<text x="740" y="602">Lynden PH V4.3 1.21.22</text>
</g>
<g font-size="6.6" fill="#696969">
<text x="274" y="190" transform="rotate(-90 274 190)">Dryer</text>
<text x="218" y="223" transform="rotate(-90 218 223)">Pantry</text>
<text x="212" y="412" transform="rotate(-90 212 412)">Dryer</text>
<text x="233" y="414">Pantry</text>
</g>
<g font-size="6.6">
<text x="751" y="585">Parcel: 4003211594850000</text>
<text x="776" y="593">1/4&quot;=1'</text>
</g>
<g font-size="6.2" fill="#b9b9b9">
<text x="259" y="278" transform="rotate(-90 259 278)">Cubby</text>
<text x="606" y="278" transform="rotate(-90 606 278)">Cubby</text>
</g>
<g font-size="5.7" fill="#696969">
<text x="260" y="190" transform="rotate(-90 260 190)">Washer</text>
<text x="234" y="405">Linen</text>
<text x="226" y="413" transform="rotate(-90 226 413)">Sink</text>
</g>
<text font-size="5.7" fill="#959595" x="198" y="410" transform="rotate(-90 198 410)">Washer</text>
</svg>
